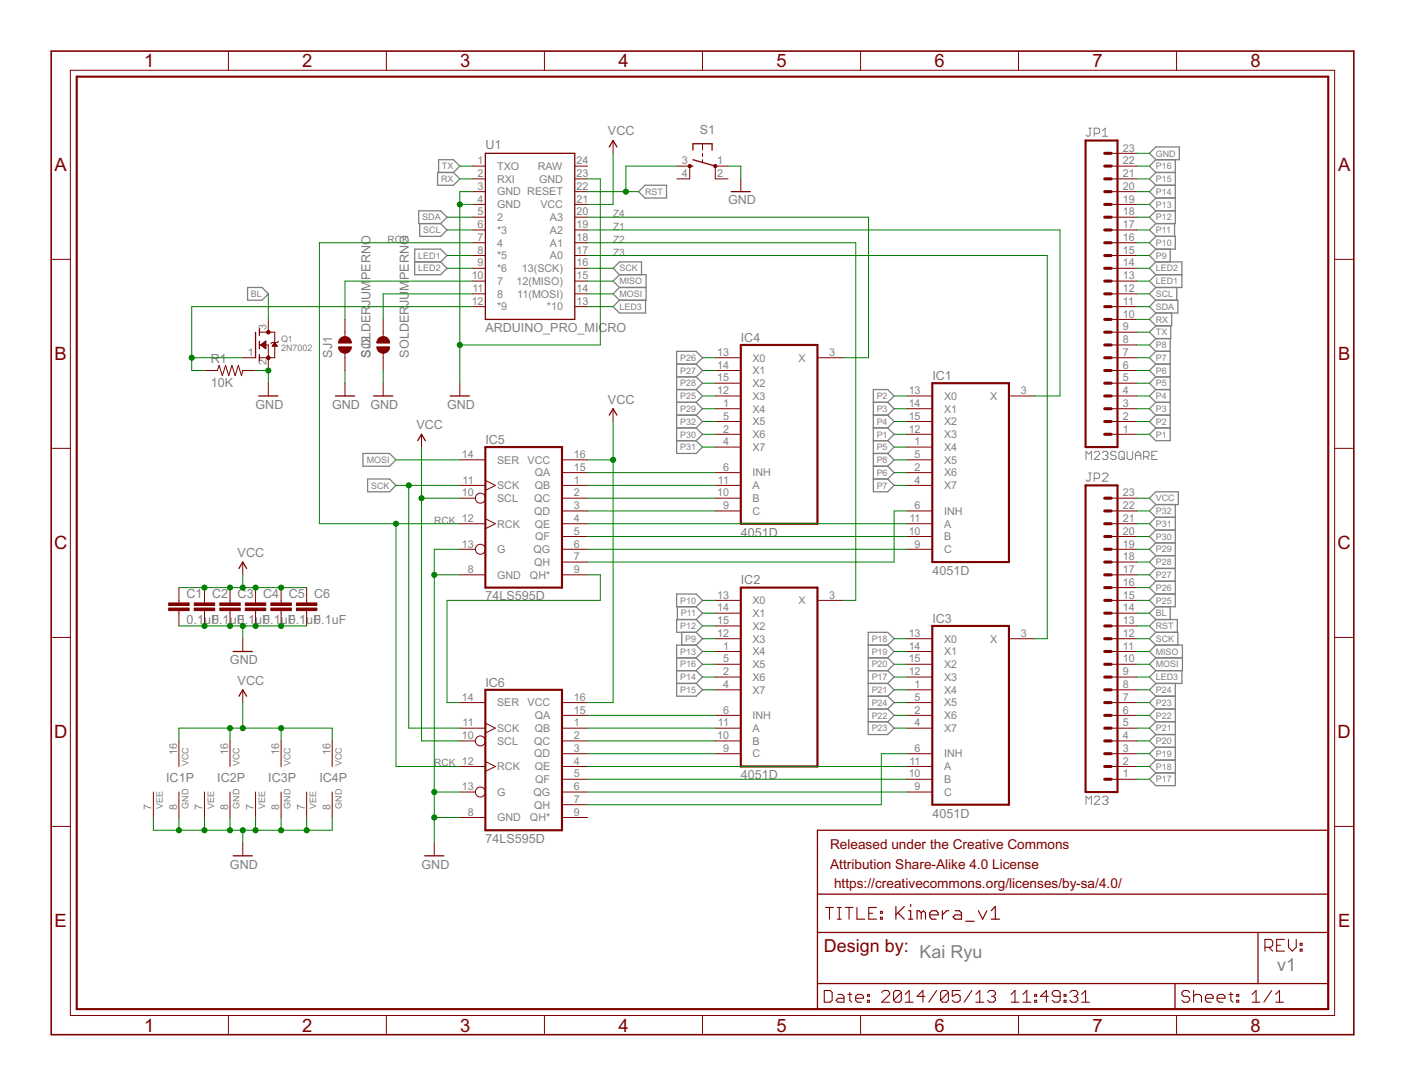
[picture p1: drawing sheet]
<svg xmlns="http://www.w3.org/2000/svg" width="279mm" height="216mm" viewBox="0 0 279 216" stroke-linecap="round" stroke-linejoin="round" font-family="sans-serif">
<g fill="none" stroke="#808080" stroke-width=".2">
<path d="M216.5 25.5h.5M216.8 25.5v1.3l-.3 .3h-.3l-.2-.3M217.6 26.6h.8l.3-.3v-.6l-.3-.2h-.8v1.6M219.2 27.1h1.1M219.2 26l.6-.5v1.6M216 91.4v-1.7l.5 .6 .5-.6v1.7M216.5 94h.5M216.8 94v1.4l-.3 .3h-.3l-.2-.3M217.6 90l.3-.3h.5l.3 .3v.3l-1.1 1.1h1.1M217.6 95.1h.8l.3-.3v-.5l-.3-.3h-.8v1.7M219.2 90l.3-.3h.5l.3 .3v.3l-.3 .2M219.2 94.3l.3-.3h.5l.3 .3v.3l-1.1 1.1h1.1"/>
<path d="M219.8 90.5h.2M220 90.5l.3 .3v.3l-.3 .3h-.5l-.3-.3M222 90l-.3-.3h-.6l-.2 .3v.3l.2 .2h.6l.3 .3v.3l-.3 .3h-.6l-.2-.3M222.5 90l.3-.3h.5l.3 .3v1.1l-.3 .3h-.5l-.3-.3zM223.1 90.8l.5 .6M224.1 89.7v1.4l.3 .3h.6l.2-.3v-1.4M225.8 90.5h1.1M225.8 91.4v-1.1l.5-.6 .6 .6v1.1M227.4 90.8h.8l.3-.3v-.5l-.3-.3h-.8v1.7M228 90.8l.5 .6M229 90.5h.6M230.1 89.7h-1.1v1.7h1.1"/>
<path d="M216 159.9v-1.6l.5 .5 .5-.5v1.6M217.6 158.6l.3-.3h.5l.3 .3v.2l-1.1 1.1h1.1M219.2 158.6l.3-.3h.5l.3 .3v.2l-.3 .3M219.8 159.1h.2M220 159.1l.3 .3v.2l-.3 .3h-.5l-.3-.3"/>
</g>
<g fill="none" stroke="#808080" stroke-width=".25">
<path d="M87 34.3h3.2l1.2 1.3-1.2 1.2h-3.2zM87.2 34.3v-2.6h3l1.2 1.3-1.2 1.3M127 38.1l1.3-1.3h4.2v2.6h-4.2zM228.6 30.5l1.2-1.3h4.7v2.5h-4.7zM229.8 34.3l-1.2 1.3 1.2 1.2M229.8 31.7l-1.2 1.3 1.2 1.3M229.8 39.4l-1.2 1.2 1.2 1.3M229.8 39.4h3.9M229.8 36.8l-1.2 1.3 1.2 1.3M229.8 36.8h3.9M229.8 34.3h3.9M233.7 31.7v12.7h-3.9"/>
<path d="M49.2 57.1h2.9l1.3 1.3-1.3 1.3h-2.9zM82.5 52.1h5.1M82.5 49.5h5.1l1.3 1.3-1.3 1.3 1.3 1.2-1.3 1.3h-5.1zM83.3 41.9h4.3l1.3 1.3-1.3 1.2h-4.3zM83.5 44.4v2.6h4.1l1.3-1.3-1.3-1.3M123.2 54.6l-1.3-1.3 1.3-1.2h4.4v2.5M123.2 54.6h5.3v5.1h-5.3M123.2 59.7l-1.3 1.3 1.3 1.2h5.2v-2.5M123.2 57.1h5.3M123.2 54.6l-1.3 1.3 1.3 1.2M123.2 57.1l-1.3 1.3 1.3 1.3M229.8 52.1h5.2v5h-5.2"/>
<path d="M229.8 54.6h5.2M229.8 59.7h4.4v2.5h-4.4M229.8 44.4l-1.2 1.3 1.2 1.3M229.8 49.5l-1.2 1.3 1.2 1.3M229.8 47h3.9v2.5h-3.9M229.8 47l-1.2 1.3 1.2 1.2M229.8 41.9l-1.2 1.3 1.2 1.2M229.8 41.9h3.9M229.8 59.7l-1.2 1.3 1.2 1.2M229.8 57.1l-1.2 1.3 1.2 1.3M229.8 54.6l-1.2 1.3 1.2 1.2M229.8 52.1l-1.2 1.2 1.2 1.3"/>
<path d="M232.7 49.5v2.6M233.6 44.4v2.6M234 57.1v2.6M134.6 77.4h3.8M134.6 80h3.8M134.6 74.9h3.8M134.6 72.4h3.8M138.4 72.4l1.3-1.3-1.3-1.3h-3.8v20.3h3.8l1.3-1.2-1.3-1.3M138.4 77.4l1.3 1.3-1.3 1.3M138.4 72.4l1.3 1.3-1.3 1.2M138.4 80l1.3 1.3-1.3 1.2M138.4 74.9l1.3 1.3-1.3 1.2"/>
<path d="M173.7 80h2.8M176.5 80l1.3-1.3-1.3-1.3h-2.8v20.4h2.8l1.3-1.3-1.3-1.3M176.5 80l1.3 1.3-1.3 1.2M229.8 77.4h2.9M229.8 80h2.9M229.8 80l-1.2 1.3 1.2 1.2M229.8 77.4l-1.2 1.3 1.2 1.3M229.8 74.9l-1.2 1.3 1.2 1.2M229.8 74.9h2.9M229.8 72.4l-1.2 1.3 1.2 1.2M229.8 72.4h2.9M229.8 69.8l-1.2 1.3 1.2 1.3"/>
<path d="M229.8 69.8h2.9M229.8 67.3l-1.2 1.3 1.2 1.2M229.8 64.8l-1.2 1.2 1.2 1.3M229.8 62.2l-1.2 1.3 1.2 1.3M232.7 67.3v20.3h-2.9l-1.2-1.3 1.2-1.2M232.8 64.8v2.5h-3M233 62.2v2.6h-3.2M72.2 90.1h5.3l1.2 1.3-1.2 1.3h-5.3zM73.1 95.2h4.4l1.2 1.3-1.2 1.3h-4.4zM134.6 85.1h3.8M134.6 87.6h3.8M134.6 82.5h3.8"/>
<path d="M138.4 85.1l1.3 1.2-1.3 1.3M138.4 82.5l1.3 1.3-1.3 1.3M173.7 95.2h2.8M173.7 85.1h2.8M173.7 87.6h2.8M173.7 82.5h2.8M173.7 90.1h2.8M173.7 92.7h2.8M176.5 85.1l1.3 1.2-1.3 1.3M176.5 82.5l1.3 1.3-1.3 1.3M176.5 87.6l1.3 1.3-1.3 1.2M176.5 92.7l1.3 1.3-1.3 1.2"/>
<path d="M176.5 90.1l1.3 1.3-1.3 1.3M228.6 99l1.2-1.2h4.5v2.5h-4.5zM229.8 85.1h2.9M229.8 82.5l-1.2 1.3 1.2 1.3M229.8 82.5h2.9M134.6 118.1h3.8l1.3 1.3-1.3 1.2h-3.8zM229.8 118.1h3.9M229.8 118.1l-1.2 1.3 1.2 1.2M229.8 115.5l-1.2 1.3 1.2 1.3M229.8 115.5h3.9M229.8 113l-1.2 1.3 1.2 1.2M229.8 113h3.9"/>
<path d="M229.8 107.9l-1.2 1.3 1.2 1.3M229.8 107.9h3.9M229.8 110.5h3.9M229.8 105.4l-1.2 1.3 1.2 1.2M229.8 105.4h3.9M229.8 102.8l-1.2 1.3 1.2 1.3M229.8 102.8h3.9M229.8 100.3l-1.2 1.3 1.2 1.2M229.8 110.5l-1.2 1.2 1.2 1.3M233.7 100.3v20.3h-3.9M134.6 130.8h3.8M134.6 133.3h3.8"/>
<path d="M134.6 135.9h3.8M134.7 120.6v2.6M135.6 125.7v2.5M138.4 123.2h-3.8v2.5h3.8M138.4 128.2h-3.8v10.2h3.8l1.3-1.3-1.3-1.2M138.4 123.2l1.3 1.2-1.3 1.3M138.4 120.6l1.3 1.3-1.3 1.3M138.4 125.7l1.3 1.3-1.3 1.2M138.4 130.8l1.3 1.3-1.3 1.2M138.4 128.2l1.3 1.3-1.3 1.3M138.4 133.3l1.3 1.3-1.3 1.3M172.7 128.2h3.8"/>
<path d="M172.7 130.8h3.8M172.7 133.3h3.8M172.7 135.9h3.8M172.7 138.4h3.8M176.5 128.2l1.3-1.2-1.3-1.3h-3.8v20.3h3.8l1.3-1.2-1.3-1.3M176.5 135.9l1.3 1.2-1.3 1.3M176.5 133.3l1.3 1.3-1.3 1.3M176.5 130.8l1.3 1.3-1.3 1.2M176.5 128.2l1.3 1.3-1.3 1.3M176.5 138.4l1.3 1.3-1.3 1.2M229.8 125.7l-1.2 1.3 1.2 1.2M229.8 125.7h4.4v2.5"/>
<path d="M229.8 128.2h5.3v5.1h-5.3M229.8 123.2h4.3v2.5M229.8 130.8h5.3M229.8 138.4h3.9M229.8 138.4l-1.2 1.3 1.2 1.2M229.8 135.9l-1.2 1.2 1.2 1.3M229.8 120.6l-1.2 1.3 1.2 1.3M229.8 133.3l-1.2 1.3 1.2 1.3M229.8 128.2l-1.2 1.3 1.2 1.3M229.8 130.8l-1.2 1.3 1.2 1.2M229.8 123.2l-1.2 1.2 1.2 1.3M232.7 120.6v2.6"/>
<path d="M233.7 135.9v20.3h-3.9l-1.2-1.3 1.2-1.3M235 133.3v2.6h-5.2M172.7 143.5h3.8M172.7 140.9h3.8M176.5 140.9l1.3 1.3-1.3 1.3M229.8 153.6h3.9M229.8 151.1l-1.2 1.3 1.2 1.2M229.8 151.1h3.9M229.8 148.6l-1.2 1.2 1.2 1.3M229.8 148.6h3.9M229.8 146l-1.2 1.3 1.2 1.3M229.8 146h3.9"/>
<path d="M229.8 143.5l-1.2 1.3 1.2 1.2M229.8 143.5h3.9M229.8 140.9l-1.2 1.3 1.2 1.3M229.8 140.9h3.9"/>
</g>
<path d="M10.2 10.2h259v195.5h-259z" fill="none" stroke="#800000" stroke-width=".32"/>
<g fill="none" stroke="#800000" stroke-width=".2">
<path d="M14 14h251.4v187.9h-251.4zM45.4 10.2v3.8M76.8 10.2v3.8M108.3 10.2v3.8M139.7 10.2v3.8M171.1 10.2v3.8M202.5 10.2v3.8M234 10.2v3.8M94 35.6h2.5M94 33h2.5M94 38.1h2.5M114.3 35.6h2.5"/>
<path d="M114.3 33h2.5M114.3 38.1h2.5M121.9 27.9v2.6M134.6 33h2.6v2.6h-2.6M139.7 28.6v1.2M139.7 30.5v.6M139.7 31.7v.7M144.8 33h-2.6v2.6h2.6M147.3 35.6v2.5M221 35.6h5M221 33h5M221 38.1h5"/>
<path d="M221 30.5h5M10.2 51.6h3.8M94 43.2h2.5M94 45.7h2.5M94 48.3h2.5M94 50.8h2.5M94 53.3h2.5M94 55.9h2.5M94 58.4h2.5M94 40.6h2.5M114.3 43.2h2.5M114.3 45.7h2.5"/>
<path d="M114.3 48.3h2.5M114.3 50.8h2.5M114.3 53.3h2.5M114.3 55.9h2.5M114.3 58.4h2.5M114.3 40.6h2.5M221 43.2h5M221 45.7h5M221 48.3h5M221 50.8h5M221 53.3h5M221 55.9h5"/>
<path d="M221 58.4h5M221 40.6h5M265.4 51.6h3.8M40.7 73.7h2.5l.4-1.1 .6 2.1 .7-2.1 .6 2.1 .6-2.1 .7 2.1 .6-2.1 .6 2.1 .3-1h2.5M48.3 71.1h2.5M51.6 66h3v5.1h-3M51.6 68.6h1.8v5.1M51.8 68.6l1.1-.8v1.5zM52 68.7h.9M52 68.4h.9M52.1 68.8h.8M52.2 68.3h.7"/>
<path d="M52.3 68.9h.6M52.3 68.2h.6M52.4 69h.5M52.5 68.1h.4M52.6 69.2h.3M52.7 67.9h.2M52.8 69.3h.1M52.8 67.8h.1M53.4 63.5v2.5M53.4 76.2v2.5M54.1 68.8h1M54.2 68.7h.8"/>
<path d="M54.3 68.5h.6M54.4 68.4h.5M54.5 68.3h.3M54.5 68.2h.2M54.6 68.1l.5 .7h-1zM55.4 67.8l-.3 .3h-1l-.2 .2M68.6 63.5v3.4M68.6 70.2v3.5M68.6 76.2v2.5M76.2 63.5v3.4M76.2 70.2v3.5M76.2 76.2v2.5"/>
<path d="M91.4 76.2v2.5M94 61h2.5M114.3 61h2.5M142.2 78.7h5.1M142.2 71.1h5.1M142.2 73.7h5.1M142.2 76.2h5.1M162.6 71.1h5M180.3 78.7h5.1M200.6 78.7h5.1M221 78.7h5M221 71.1h5"/>
<path d="M221 73.7h5M221 76.2h5M221 68.6h5M221 66h5M221 61h5M221 63.5h5M10.2 89.1h3.8M83.8 86.3v2.6M91.4 96.5h5.1M91.4 91.4h5.1M91.4 99h3.2M96.5 95.5l2 1-2 1"/>
<path d="M111.8 94h5M111.8 96.5h5M111.8 91.4h5M111.8 99h5M121.9 81.3v2.5M142.2 88.9h5.1M142.2 94h5.1M142.2 96.5h5.1M142.2 86.3h5.1M142.2 81.3h5.1M142.2 83.8h5.1M142.2 99h5.1"/>
<path d="M180.3 88.9h5.1M180.3 94h5.1M180.3 96.5h5.1M180.3 91.4h5.1M180.3 86.3h5.1M180.3 81.3h5.1M180.3 83.8h5.1M221 86.3h5M221 81.3h5M221 83.8h5M221 99h5M265.4 89.1h3.8"/>
<path d="M35.6 116.8v3.1M40.7 116.8v3.1M45.7 116.8v3.1M48.3 111.7v2.6M50.8 116.8v3.1M55.9 116.8v3.1M61 116.8v3.1M91.4 109.2h3.2M91.4 104.1h5.1M91.4 114.3h5.1M96.5 103.1l2 1-2 1M111.8 101.6h5"/>
<path d="M111.8 109.2h5M111.8 106.7h5M111.8 104.1h5M111.8 111.7h5M111.8 114.3h5M142.2 119.4h5.1M142.2 101.6h5.1M162.6 119.4h5M180.3 101.6h5.1M180.3 109.2h5.1M180.3 106.7h5.1M180.3 104.1h5.1"/>
<path d="M221 119.4h5M221 101.6h5M221 109.2h5M221 106.7h5M221 104.1h5M221 111.7h5M221 114.3h5M221 116.8h5M10.2 126.7h3.8M35.6 121.4v3M40.7 121.4v3M45.7 121.4v3"/>
<path d="M48.3 127v2.5M48.3 137.1v2.6M50.8 121.4v3M55.9 121.4v3M61 121.4v3M91.4 139.7h5.1M111.8 139.7h5M142.2 129.5h5.1M142.2 134.6h5.1M142.2 137.1h5.1M142.2 132.1h5.1M142.2 127h5.1"/>
<path d="M142.2 121.9h5.1M142.2 124.4h5.1M180.3 129.5h5.1M180.3 134.6h5.1M180.3 137.1h5.1M180.3 132.1h5.1M180.3 127h5.1M180.3 139.7h5.1M200.6 127h5.1M221 129.5h5M221 134.6h5M221 137.1h5"/>
<path d="M221 132.1h5M221 127h5M221 121.9h5M221 124.4h5M221 139.7h5M265.4 126.7h3.8M30.5 157.5v5M35.6 147.3v5.1M35.6 157.5v5M40.7 157.5v5M45.7 147.3v5.1M45.7 157.5v5"/>
<path d="M50.8 157.5v5M55.9 147.3v5.1M55.9 157.5v5M61 157.5v5M66.1 147.3v5.1M66.1 157.5v5M91.4 147.3h3.2M91.4 144.8h5.1M91.4 157.5h3.2M91.4 152.4h5.1M96.5 143.8l2 1-2 .9M96.5 151.4l2 1-2 1"/>
<path d="M111.8 142.2h5M111.8 149.8h5M111.8 147.3h5M111.8 144.8h5M111.8 157.5h5M111.8 154.9h5M111.8 152.4h5M111.8 160h5M142.2 142.2h5.1M142.2 149.8h5.1M142.2 147.3h5.1M142.2 144.8h5.1"/>
<path d="M180.3 142.2h5.1M180.3 149.8h5.1M180.3 144.8h5.1M180.3 157.5h5.1M180.3 154.9h5.1M180.3 152.4h5.1M221 142.2h5M221 149.8h5M221 147.3h5M221 144.8h5M221 154.9h5M221 152.4h5"/>
<path d="M10.2 164.3h3.8M48.3 167.6v2.5M86.4 167.6v2.5M91.4 162.5h5.1M111.8 162.5h5M265.4 164.3h3.8M45.4 201.9v3.8M76.8 201.9v3.8M108.3 201.9v3.8M139.7 201.9v3.8M171.1 201.9v3.8M202.5 201.9v3.8"/>
<path d="M234 201.9v3.8"/>
<circle cx="95.5" cy="99" r=".99"/>
<circle cx="95.5" cy="109.2" r=".99"/>
<circle cx="95.5" cy="157.5" r=".99"/>
<circle cx="95.5" cy="147.3" r=".99"/>
</g>
<path d="M15.3 15.2h248.8v185.4h-248.8zM215.9 27.9h6.3v61h-6.3zM147.3 68.6h15.3v35.5h-15.3zM185.4 76.2h15.2v35.5h-15.2zM96.5 88.9h15.3v27.9h-15.3zM215.9 96.5h6.3v61h-6.3zM147.3 116.8h15.3v35.6h-15.3zM96.5 137.1h15.3v28h-15.3zM185.4 124.4h15.2v35.6h-15.2z" fill="none" stroke="#800000" stroke-width=".42"/>
<g fill="none" stroke="#800000" stroke-width=".25">
<path d="M96.5 30.5h17.8v33h-17.8zM121.2 29.2l.7-1.3 .8 1.3M137.2 33h.6M137.8 29.8v-1.2h3.8v1.2M137.8 31.7l4.4 1.3M145.4 38.1h3.8M50.8 66v5.1M51.5 78.7h3.8M51.6 65.4v1.3M51.6 67.8v1.5M51.6 70.5v1.3M66.7 78.7h3.8"/>
<path d="M74.3 78.7h3.8M89.5 78.7h3.8M83.1 87.6l.7-1.3 .8 1.3M121.2 82.5l.7-1.2 .8 1.2M47.5 113l.8-1.3 .7 1.3M46.4 129.5h3.8M47.5 138.4l.8-1.3 .7 1.3M46.4 170.1h3.8M84.5 170.1h3.8M162.6 165.1h101.5v35.5h-101.5zM162.6 177.8h101.5M162.6 185.4h101.5"/>
<path d="M162.6 195.5h101.5M233.7 195.5v5.1M250.2 185.4v10.1"/>
</g>
<g fill="#800000" stroke="#800000" stroke-width=".2">
<path d="M33.5 120.9h4.1v.5h-4.1z"/>
<path d="M33.5 119.9h4.1v.5h-4.1z"/>
<path d="M38.6 120.9h4.1v.5h-4.1z"/>
<path d="M38.6 119.9h4.1v.5h-4.1z"/>
<path d="M43.7 120.9h4.1v.5h-4.1z"/>
<path d="M43.7 119.9h4.1v.5h-4.1z"/>
<path d="M48.8 120.9h4.1v.5h-4.1z"/>
<path d="M48.8 119.9h4.1v.5h-4.1z"/>
<path d="M53.9 120.9h4v.5h-4z"/>
<path d="M53.9 119.9h4v.5h-4z"/>
<path d="M58.9 120.9h4.1v.5h-4.1z"/>
<path d="M58.9 119.9h4.1v.5h-4.1z"/>
</g>
<g fill="#800000" stroke="#800000" stroke-width=".2">
<path d="M67.7 67.2a1.29 1.29 0 0 1 1.4-.2 1.29 1.29 0 0 1 .8 1.2h-2.6l.1-.5z" fill-rule="evenodd"/>
<path d="M67.3 69h2.6a1.27 1.27 0 0 1-1.3 1.2 1.27 1.27 0 0 1-1.3-1.2z" fill-rule="evenodd"/>
<path d="M75.4 67.2a1.27 1.27 0 0 1 1.3-.2 1.27 1.27 0 0 1 .8 1.2h-2.6l.1-.5z" fill-rule="evenodd"/>
<path d="M74.9 69h2.6a1.27 1.27 0 0 1-1.3 1.2 1.27 1.27 0 0 1-1.3-1.2z" fill-rule="evenodd"/>
<circle cx="53.4" cy="71.1" r=".36"/>
<circle cx="53.4" cy="66" r=".36"/>
<circle cx="142.2" cy="33" r=".33"/>
<circle cx="137.2" cy="33" r=".33"/>
</g>
<g fill="none" stroke="#800000" stroke-width=".21">
<path d="M163.9 196.9h1.2l.4 .4v1.6l-.4 .3h-1.2zM164.2 180.4h1.5M165 180.4v2.3M166.5 180.4h.8M166.5 182.7h.8M166.6 197.7h.8l.4 .4v1.1h-1.2l-.3-.3 .3-.4h1.2M166.9 180.4v2.3M168.1 180.4h1.5M168.6 197.7h.8M168.8 180.4v2.3M169 197.3v1.6l.4 .3M170.2 198.5h1.5v-.4l-.4-.4h-.8l-.3 .4v.8l.3 .3h.8"/>
<path d="M170.4 180.4v2.3h1.6M172.5 198.9h.4v.3h-.4zM172.5 197.7h.4v.4h-.4zM172.8 181.6h.7M174.3 180.4h-1.5v2.3h1.5M175.1 182.4h.4v.3h-.4zM175.1 181.2h.4v.4h-.4zM175.3 197.3l.4-.4h.8l.4 .4v.4l-1.6 1.5h1.6M179.2 197.3v1.6l-.3 .3h-.8l-.4-.3M179.2 197.3l-.3-.4h-.8l-.4 .4v1.6M179.2 197.3l-1.5 1.6M180 199.2h1.6"/>
<path d="M180 197.7l.8-.8v2.3M183.9 198.1h-1.5l1.1-1.2v2.3M186.3 196.9l-1.6 2.3M188.6 197.3v1.6l-.4 .3h-.8l-.4-.3M188.6 197.3l-.4-.4h-.8l-.4 .4v1.6M188.6 197.3l-1.6 1.6M190.9 196.9h-1.5v1.2l.8-.4h.3l.4 .4v.8l-.4 .3h-.7l-.4-.3M193.3 196.9l-1.6 2.3M194.1 199.2h1.5M194.1 197.7l.7-.8v2.3M196.4 197.3l.4-.4h.8l.4 .4v.4l-.4 .4M197.2 198.1h.4"/>
<path d="M197.6 198.1l.4 .4v.4l-.4 .3h-.8l-.4-.3M201.1 199.2h1.5M201.1 197.7l.7-.8v2.3M203.4 199.2h1.6M203.4 197.7l.8-.8v2.3M205.8 198.9h.3v.3h-.3zM205.8 197.7h.3v.4h-.3zM208.5 198.1h-1.6l1.2-1.2v2.3M210.8 198.1h-1.1l-.4-.4v-.4l.4-.4h.7l.4 .4v1.6l-.4 .3h-.7l-.4-.3M211.6 198.9h.4v.3h-.4zM211.6 197.7h.4v.4h-.4zM212.8 197.3l.3-.4h.8l.4 .4v.4l-.4 .4"/>
<path d="M213.6 198.1h.3M213.9 198.1l.4 .4v.4l-.4 .3h-.8l-.3-.3M215.1 199.2h1.6M215.1 197.7l.8-.8v2.3M236.6 197.3l-.4-.4h-.8l-.4 .4v.4l.4 .4h.8l.4 .4v.4l-.4 .3h-.8l-.4-.3M237.4 198.1l.4-.4h.7l.4 .4v1.1M237.4 196.9v2.3M239.7 198.5h1.6v-.4l-.4-.4h-.8l-.4 .4v.8l.4 .3h.8M242 198.5h1.6v-.4l-.4-.4h-.8l-.4 .4v.8l.4 .3h.8M244.4 197.7h.8M244.8 197.3v1.6l.4 .3M245.9 198.9h.4v.3h-.4z"/>
<path d="M245.9 197.7h.4v.4h-.4zM249 199.2h1.5M249 197.7l.8-.8v2.3M251.5 188.3h1.2l.4-.4v-.8l-.4-.3h-1.2v2.3M252.3 188.3l.8 .8M252.9 196.9l-1.6 2.3M253.7 199.2h1.5M253.7 197.7l.7-.8v2.3M253.9 187.9h.8M255.4 186.8h-1.5v2.3h1.5M256.2 186.8v1.5l.8 .8 .8-.8v-1.5M258.6 188.7h.3v.4h-.3z"/>
<path d="M258.6 187.5h.3v.4h-.3z"/>
</g>
<g fill="none" stroke="#800000" stroke-width=".23">
<path d="M181.1 179.8v.4M178.2 180.2v2.5M178.6 181.5l1.2 1.2M179.8 180.2l-1.6 1.7M180.7 181.1h.4v1.6M180.7 182.7h.8M183.2 181.5l-.4-.4h-.4v1.6M183.2 181.5v1.2M183.2 181.5l.4-.4 .4 .4v1.2M184.9 181.9h1.7v-.4l-.4-.4h-.9l-.4 .4v.8l.4 .4h.9M187.4 181.1v1.6M188.7 181.1h-.4l-.9 .8"/>
<path d="M189.9 181.1h.9l.4 .4v1.2h-1.3l-.4-.4 .4-.4h1.3M192 183.2h1.7M194.6 181.1l.8 1.6 .9-1.6M197.1 182.7h1.7M197.1 181.1l.8-.9v2.5"/>
</g>
<g fill="none" stroke="#800000" stroke-width=".61">
<path d="M219.7 38.1h1.3M219.7 35.6h1.3M219.7 33h1.3M219.7 30.5h1.3M219.7 58.4h1.3M219.7 55.9h1.3M219.7 53.3h1.3M219.7 50.8h1.3M219.7 48.3h1.3M219.7 45.7h1.3M219.7 43.2h1.3M219.7 40.6h1.3"/>
<path d="M219.7 78.7h1.3M219.7 76.2h1.3M219.7 73.7h1.3M219.7 71.1h1.3M219.7 68.6h1.3M219.7 66h1.3M219.7 63.5h1.3M219.7 61h1.3M219.7 83.8h1.3M219.7 86.3h1.3M219.7 81.3h1.3M219.7 99h1.3"/>
<path d="M219.7 119.4h1.3M219.7 116.8h1.3M219.7 114.3h1.3M219.7 111.7h1.3M219.7 109.2h1.3M219.7 106.7h1.3M219.7 104.1h1.3M219.7 101.6h1.3M219.7 139.7h1.3M219.7 137.1h1.3M219.7 134.6h1.3M219.7 132.1h1.3"/>
<path d="M219.7 129.5h1.3M219.7 127h1.3M219.7 124.4h1.3M219.7 121.9h1.3M219.7 152.4h1.3M219.7 154.9h1.3M219.7 147.3h1.3M219.7 149.8h1.3M219.7 144.8h1.3M219.7 142.2h1.3"/>
</g>
<g fill="none" stroke="#008000" stroke-width=".2">
<path d="M91.4 35.6h2.6M91.4 33h2.6M94 38.1h-2.6v38.1M116.8 35.6h2.6v33h-28M116.8 38.1h10.2M121.9 30.5v10.1h-5.1M134.6 33h-10.1v5.1M144.8 33h2.5v2.6M226 38.1h2.6M226 35.6h2.6M226 30.5h2.6M226 33h2.6"/>
<path d="M53.4 58.4v5.1M88.9 53.3h5.1M88.9 45.7h5.1M88.9 50.8h5.1M88.9 43.2h5.1M91.4 40.6h2.6M94 55.9h-25.4v7.6M94 58.4h-17.8v5.1M94 48.3h-30.5v55.8h27.9M116.8 48.3h53.4v71.1h-2.6M116.8 53.3h5.1M116.8 50.8h91.5v76.2h-2.6"/>
<path d="M116.8 45.7h94v33h-5.1M116.8 43.2h55.9v27.9h-5.1M116.8 55.9h5.1M116.8 58.4h5.1M226 40.6h2.6M226 53.3h2.6M226 48.3h2.6M226 45.7h2.6M226 50.8h2.6M226 43.2h2.6M226 55.9h2.6M226 58.4h2.6"/>
<path d="M38.1 71.1h10.2M50.8 73.7h2.6v2.5M68.6 73.7v2.5M76.2 73.7v2.5M94 61h-55.9v12.7h2.6M116.8 61h5.1M139.7 73.7h2.5M139.7 78.7h2.5M139.7 71.1h2.5M139.7 76.2h2.5M177.8 78.7h2.5M226 68.6h2.6"/>
<path d="M226 73.7h2.6M226 78.7h2.6M226 71.1h2.6M226 76.2h2.6M226 61h2.6M226 66h2.6M226 63.5h2.6M78.7 91.4h12.7M78.7 96.5h12.7M81.3 96.5v48.3h10.1M83.8 88.9v58.4h7.6M83.8 99h7.6"/>
<path d="M116.8 99h25.4M116.8 91.4h5.1M116.8 96.5h25.4M116.8 94h25.4M121.9 83.8v55.9h-5.1M139.7 86.3h2.5M139.7 83.8h2.5M139.7 81.3h2.5M139.7 88.9h2.5M177.8 91.4h2.5M177.8 96.5h2.5M177.8 86.3h2.5"/>
<path d="M177.8 83.8h2.5M177.8 81.3h2.5M177.8 88.9h2.5M177.8 94h2.5M226 99h2.6M226 86.3h2.6M226 83.8h2.6M226 81.3h2.6M35.6 116.8h25.4M48.3 114.3v2.5M78.7 104.1v48.3h12.7M86.4 114.3h5"/>
<path d="M91.4 109.2h-5v58.4M116.8 114.3h2.6v5.1h-30.5v20.3h2.5M116.8 109.2h63.5M116.8 104.1h63.5M116.8 106.7h63.5M116.8 101.6h25.4M139.7 119.4h2.5M180.3 101.6h-2.5v10.1h-61M226 114.3h2.6M226 119.4h2.6M226 116.8h2.6M226 109.2h2.6"/>
<path d="M226 104.1h2.6M226 106.7h2.6M226 101.6h2.6M226 111.7h2.6M35.6 124.4h25.4M48.3 124.4v2.6M48.3 139.7v5.1M139.7 124.4h2.5M139.7 127h2.5M139.7 121.9h2.5M139.7 129.5h2.5M139.7 134.6h2.5"/>
<path d="M139.7 137.1h2.5M139.7 132.1h2.5M177.8 139.7h2.5M177.8 127h2.5M177.8 129.5h2.5M177.8 134.6h2.5M177.8 137.1h2.5M177.8 132.1h2.5M226 139.7h2.6M226 124.4h2.6M226 127h2.6M226 121.9h2.6"/>
<path d="M226 129.5h2.6M226 134.6h2.6M226 137.1h2.6M226 132.1h2.6M35.6 147.3v-2.5h30.5v2.5M45.7 144.8v2.5M55.9 144.8v2.5M86.4 157.5h5M116.8 147.3h25.4M116.8 144.8h25.4M116.8 157.5h63.5M116.8 152.4h63.5"/>
<path d="M116.8 154.9h63.5M116.8 149.8h25.4M116.8 142.2h25.4M177.8 144.8h2.5M177.8 142.2h2.5M180.3 149.8h-5v10.2h-58.5M226 147.3h2.6M226 144.8h2.6M226 152.4h2.6M226 154.9h2.6M226 149.8h2.6M226 142.2h2.6"/>
<path d="M30.5 162.5v2.6h35.6v-2.6M35.6 162.5v2.6M40.7 162.5v2.6M45.7 162.5v2.6M48.3 165.1v2.5M50.8 162.5v2.6M55.9 162.5v2.6M61 162.5v2.6M86.4 162.5h5"/>
</g>
<g fill="#008000" stroke="#008000" stroke-width=".2">
<circle cx="83.8" cy="99" r=".51"/>
<circle cx="121.9" cy="91.4" r=".51"/>
<circle cx="45.7" cy="116.8" r=".51"/>
<circle cx="40.7" cy="116.8" r=".51"/>
<circle cx="50.8" cy="116.8" r=".51"/>
<circle cx="55.9" cy="116.8" r=".51"/>
<circle cx="48.3" cy="116.8" r=".51"/>
<circle cx="45.7" cy="144.8" r=".51"/>
<circle cx="55.9" cy="144.8" r=".51"/>
<circle cx="48.3" cy="144.8" r=".51"/>
<circle cx="86.4" cy="114.3" r=".51"/>
<circle cx="86.4" cy="157.5" r=".51"/>
<circle cx="86.4" cy="162.5" r=".51"/>
<circle cx="91.4" cy="68.6" r=".51"/>
<circle cx="91.4" cy="40.6" r=".51"/>
<circle cx="45.7" cy="124.4" r=".51"/>
<circle cx="40.7" cy="124.4" r=".51"/>
<circle cx="55.9" cy="124.4" r=".51"/>
<circle cx="50.8" cy="124.4" r=".51"/>
<circle cx="48.3" cy="124.4" r=".51"/>
<circle cx="55.9" cy="165.1" r=".51"/>
<circle cx="45.7" cy="165.1" r=".51"/>
<circle cx="48.3" cy="165.1" r=".51"/>
<circle cx="35.6" cy="165.1" r=".51"/>
<circle cx="40.7" cy="165.1" r=".51"/>
<circle cx="50.8" cy="165.1" r=".51"/>
<circle cx="61" cy="165.1" r=".51"/>
<circle cx="53.4" cy="73.7" r=".51"/>
<circle cx="81.3" cy="96.5" r=".51"/>
<circle cx="78.7" cy="104.1" r=".51"/>
<circle cx="38.1" cy="71.1" r=".51"/>
<circle cx="124.5" cy="38.1" r=".51"/>
</g>
<g font-size="4.1" fill="#800000">
<text x="28.7" y="13.4">1</text>
<text x="60.1" y="13.4">2</text>
<text x="91.5" y="13.4">3</text>
<text x="123" y="13.4">4</text>
<text x="154.4" y="13.4">5</text>
<text x="185.8" y="13.4">6</text>
<text x="217.2" y="13.4">7</text>
<text x="248.7" y="13.4">8</text>
<text x="10.9" y="34.1">A</text>
<text x="266.1" y="34.1">A</text>
<text x="10.9" y="71.6">B</text>
<text x="266.1" y="71.6">B</text>
<text x="10.8" y="109.2">C</text>
<text x="266" y="109.2">C</text>
<text x="10.8" y="146.8">D</text>
<text x="266" y="146.8">D</text>
<text x="10.9" y="184.4">E</text>
<text x="266.1" y="184.4">E</text>
<text x="28.7" y="205.1">1</text>
<text x="60.1" y="205.1">2</text>
<text x="91.5" y="205.1">3</text>
<text x="123" y="205.1">4</text>
<text x="154.4" y="205.1">5</text>
<text x="185.8" y="205.1">6</text>
<text x="217.2" y="205.1">7</text>
<text x="248.7" y="205.1">8</text>
</g>
<text font-size="4" fill="#800000" x="163.8" y="189.2">Design by:</text>
<g font-size="4" fill="#808080">
<text x="182.9" y="190.5">Kai Ryu</text>
<text x="254" y="193">v1</text>
</g>
<g font-size="3" fill="#800000">
<text x="165.1" y="168.9">Released under the Creative Commons</text>
<text x="165.1" y="172.7">Attribution Share-Alike 4.0 License</text>
<text x="165.9" y="176.5">https://creativecommons.org/licenses/by-sa/4.0/</text>
</g>
<g font-size="2.8" fill="#808080">
<text x="96.5" y="29.7">U1</text>
<text x="120.9" y="26.9">VCC</text>
<text x="139.2" y="26.7">S1</text>
<text x="144.8" y="40.6">GND</text>
<text x="73.7" y="55.7" transform="rotate(-90 73.7 55.7)">PERNO</text>
<text x="81.3" y="57.8" transform="rotate(-90 81.3 57.8)">M</text>
<text x="81.3" y="55.7" transform="rotate(-90 81.3 55.7)">PERNO</text>
<text x="73.7" y="60.8" transform="rotate(-90 73.7 60.8)">JUM</text>
<text x="81.3" y="60.8" transform="rotate(-90 81.3 60.8)">JU</text>
<text x="66.1" y="71.1" transform="rotate(-90 66.1 71.1)">SJ1</text>
<text x="73.7" y="71.1" transform="rotate(-90 73.7 71.1)">SOLDER</text>
<text x="73.7" y="71.1" transform="rotate(-90 73.7 71.1)">SJ2</text>
<text x="81.3" y="71.1" transform="rotate(-90 81.3 71.1)">SOLDER</text>
<text x="96.5" y="66">ARDUINO_PRO_MICRO</text>
<text x="147.3" y="67.9">IC4</text>
<text x="41.9" y="77">10K</text>
<text x="41.9" y="72.2">R1</text>
<text x="185.4" y="75.6">IC1</text>
<text x="50.8" y="81.3">GND</text>
<text x="66.1" y="81.3">GND</text>
<text x="73.7" y="81.3">GND</text>
<text x="88.9" y="81.3">GND</text>
<text x="120.9" y="80.3">VCC</text>
<text x="82.8" y="85.3">VCC</text>
<text x="96.5" y="88.3">IC5</text>
<text x="147.3" y="106.7">4051D</text>
<text x="47.3" y="110.7">VCC</text>
<text x="37.1" y="119">C1</text>
<text x="42.2" y="119">C2</text>
<text x="47.3" y="119">C3</text>
<text x="52.3" y="119">C4</text>
<text x="57.4" y="119">C5</text>
<text x="62.5" y="119">C6</text>
<text x="96.5" y="119.4">74LS595D</text>
<text x="147.3" y="116.2">IC2</text>
<text x="185.4" y="114.3">4051D</text>
<text x="37.1" y="124.1">0.1uF</text>
<text x="42.2" y="124.1">0.1uF</text>
<text x="47.3" y="124.1">0.1uF</text>
<text x="52.3" y="124.1">0.1uF</text>
<text x="57.4" y="124.1">0.1uF</text>
<text x="62.5" y="124.1">0.1uF</text>
<text x="185.4" y="123.8">IC3</text>
<text x="45.7" y="132.1">GND</text>
<text x="47.3" y="136.1">VCC</text>
<text x="96.5" y="136.5">IC6</text>
<text x="33" y="155.5">IC1P</text>
<text x="43.2" y="155.5">IC2P</text>
<text x="53.4" y="155.5">IC3P</text>
<text x="63.5" y="155.5">IC4P</text>
<text x="147.3" y="154.9">4051D</text>
<text x="96.5" y="167.6">74LS595D</text>
<text x="185.4" y="162.5">4051D</text>
<text x="45.7" y="172.7">GND</text>
<text x="83.8" y="172.7">GND</text>
</g>
<g font-size="2.4" fill="#808080">
<text x="95" y="35.2">2</text>
<text x="95" y="32.7">1</text>
<text x="98.9" y="33.8">TXO</text>
<text x="106.9" y="33.8">RAW</text>
<text x="114.7" y="35.2">23</text>
<text x="114.7" y="32.7">24</text>
<text x="135.6" y="32.7">3</text>
<text x="135.6" y="35.2">4</text>
<text x="142.6" y="32.7">1</text>
<text x="142.6" y="35.2">2</text>
<text x="223.3" y="35.2">21</text>
<text x="223.3" y="32.7">22</text>
<text x="223.3" y="30.1">23</text>
<text x="95" y="40.3">4</text>
<text x="95" y="37.7">3</text>
<text x="98.9" y="41.4">GND</text>
<text x="98.9" y="38.9">GND RESET</text>
<text x="98.9" y="36.3">RXI</text>
<text x="107.2" y="36.3">GND</text>
<text x="107.5" y="41.4">VCC</text>
<text x="114.7" y="37.7">22</text>
<text x="114.7" y="40.3">21</text>
<text x="223.3" y="40.3">19</text>
<text x="223.3" y="37.7">20</text>
<text x="95" y="42.8">5</text>
<text x="95" y="45.4">6</text>
<text x="95" y="47.9">7</text>
<text x="98.9" y="43.9">2</text>
<text x="98.9" y="46.5">*3</text>
<text x="109.4" y="46.5">A2</text>
<text x="109.4" y="43.9">A3</text>
<text x="114.7" y="47.9">18</text>
<text x="114.7" y="45.4">19</text>
<text x="114.7" y="42.8">20</text>
<text x="223.3" y="47.9">16</text>
<text x="223.3" y="45.4">17</text>
<text x="223.3" y="42.8">18</text>
<text x="95" y="50.4">8</text>
<text x="95" y="53">9</text>
<text x="98.9" y="49">4</text>
<text x="98.9" y="51.6">*5</text>
<text x="109.4" y="51.6">A0</text>
<text x="109.4" y="49">A1</text>
<text x="114.7" y="53">16</text>
<text x="114.7" y="50.4">17</text>
<text x="223.3" y="53">14</text>
<text x="223.3" y="50.4">15</text>
<text x="93.8" y="55.5">10</text>
<text x="93.9" y="58.1">11</text>
<text x="98.9" y="54.1">*6</text>
<text x="98.9" y="56.6">7</text>
<text x="98.9" y="59.2">8</text>
<text x="102.7" y="56.6">12(MISO)</text>
<text x="102.9" y="59.2">11(MOSI)</text>
<text x="103.8" y="54.1">13(SCK)</text>
<text x="114.7" y="58.1">14</text>
<text x="114.7" y="55.5">15</text>
<text x="223.3" y="58.1">12</text>
<text x="223.3" y="55.5">13</text>
<text x="53" y="65.7" transform="rotate(-90 53 65.7)">3</text>
<text x="93.8" y="60.6">12</text>
<text x="98.9" y="61.7">*9</text>
<text x="108.8" y="61.7">*10</text>
<text x="114.7" y="60.6">13</text>
<text x="223.3" y="65.7">9</text>
<text x="223.3" y="63.1">10</text>
<text x="223.3" y="60.6">11</text>
<text x="49.3" y="70.8">1</text>
<text x="142.6" y="70.8">13</text>
<text x="149.7" y="71.9">X0</text>
<text x="158.8" y="71.9">X</text>
<text x="164.9" y="70.8">3</text>
<text x="223.3" y="70.8">7</text>
<text x="223.3" y="68.2">8</text>
<text x="53" y="72.7" transform="rotate(-90 53 72.7)">2</text>
<text x="142.6" y="73.3">14</text>
<text x="142.6" y="75.8">15</text>
<text x="149.7" y="74.4">X1</text>
<text x="149.7" y="77">X2</text>
<text x="223.3" y="75.8">5</text>
<text x="223.3" y="73.3">6</text>
<text x="142.6" y="78.4">12</text>
<text x="143.8" y="80.9">1</text>
<text x="143.8" y="83.5">5</text>
<text x="149.7" y="82">X4</text>
<text x="149.7" y="79.5">X3</text>
<text x="180.7" y="78.4">13</text>
<text x="180.7" y="80.9">14</text>
<text x="180.7" y="83.5">15</text>
<text x="187.7" y="79.5">X0</text>
<text x="187.7" y="82">X1</text>
<text x="196.9" y="79.5">X</text>
<text x="203" y="78.4">3</text>
<text x="223.3" y="83.5">2</text>
<text x="223.3" y="80.9">3</text>
<text x="223.3" y="78.4">4</text>
<text x="143.8" y="86">2</text>
<text x="143.8" y="88.5">4</text>
<text x="149.7" y="87.1">X6</text>
<text x="149.7" y="89.6">X7</text>
<text x="149.7" y="84.6">X5</text>
<text x="180.7" y="86">12</text>
<text x="181.9" y="88.5">1</text>
<text x="187.7" y="89.6">X4</text>
<text x="187.7" y="87.1">X3</text>
<text x="187.7" y="84.6">X2</text>
<text x="223.3" y="86">1</text>
<text x="91.8" y="91.1">14</text>
<text x="98.9" y="92.2">SER</text>
<text x="104.9" y="92.2">VCC</text>
<text x="106.3" y="94.7">QA</text>
<text x="114.1" y="93.6">15</text>
<text x="114.1" y="91.1">16</text>
<text x="143.8" y="93.6">6</text>
<text x="149.7" y="94.7">INH</text>
<text x="181.9" y="93.6">2</text>
<text x="181.9" y="91.1">5</text>
<text x="187.7" y="94.7">X6</text>
<text x="187.7" y="92.2">X5</text>
<text x="91.8" y="98.7">10</text>
<text x="92" y="96.1">11</text>
<text x="98.9" y="99.8">SCL</text>
<text x="98.9" y="97.3">SCK</text>
<text x="106.2" y="99.8">QC</text>
<text x="106.3" y="97.3">QB</text>
<text x="114.1" y="96.1">1</text>
<text x="114.1" y="98.7">2</text>
<text x="114.1" y="101.2">3</text>
<text x="142.6" y="98.7">10</text>
<text x="142.8" y="96.1">11</text>
<text x="143.8" y="101.2">9</text>
<text x="149.7" y="99.8">B</text>
<text x="149.7" y="97.3">A</text>
<text x="181.9" y="96.1">4</text>
<text x="181.9" y="101.2">6</text>
<text x="187.7" y="97.3">X7</text>
<text x="223.3" y="101.2">22</text>
<text x="223.3" y="98.7">23</text>
<text x="98.9" y="104.9">RCK</text>
<text x="106.2" y="102.3">QD</text>
<text x="106.3" y="104.9">QE</text>
<text x="106.4" y="107.4">QF</text>
<text x="114.1" y="103.8">4</text>
<text x="114.1" y="106.3">5</text>
<text x="149.7" y="102.3">C</text>
<text x="180.7" y="106.3">10</text>
<text x="180.8" y="103.8">11</text>
<text x="187.7" y="102.3">INH</text>
<text x="187.7" y="107.4">B</text>
<text x="187.7" y="104.9">A</text>
<text x="223.3" y="106.3">20</text>
<text x="223.3" y="103.8">21</text>
<text x="91.8" y="108.8">13</text>
<text x="93" y="113.9">8</text>
<text x="98.9" y="110">G</text>
<text x="106.1" y="110">QG</text>
<text x="106.2" y="112.5">QH</text>
<text x="114.1" y="108.8">6</text>
<text x="114.1" y="111.4">7</text>
<text x="114.1" y="113.9">9</text>
<text x="181.9" y="108.8">9</text>
<text x="187.7" y="110">C</text>
<text x="223.3" y="113.9">17</text>
<text x="223.3" y="111.4">18</text>
<text x="223.3" y="108.8">19</text>
<text x="98.9" y="115">GND</text>
<text x="105.4" y="115">QH*</text>
<text x="142.6" y="119">13</text>
<text x="164.9" y="119">3</text>
<text x="223.3" y="119">15</text>
<text x="223.3" y="116.5">16</text>
<text x="142.6" y="121.5">14</text>
<text x="142.6" y="124.1">15</text>
<text x="149.7" y="120.1">X0</text>
<text x="149.7" y="122.7">X1</text>
<text x="149.7" y="125.2">X2</text>
<text x="158.8" y="120.1">X</text>
<text x="223.3" y="124.1">13</text>
<text x="223.3" y="121.5">14</text>
<text x="142.6" y="126.6">12</text>
<text x="143.8" y="129.2">1</text>
<text x="143.8" y="131.7">5</text>
<text x="149.7" y="130.3">X4</text>
<text x="149.7" y="127.7">X3</text>
<text x="180.7" y="126.6">13</text>
<text x="180.7" y="129.2">14</text>
<text x="180.7" y="131.7">15</text>
<text x="187.7" y="127.7">X0</text>
<text x="187.7" y="130.3">X1</text>
<text x="196.9" y="127.7">X</text>
<text x="203" y="126.6">3</text>
<text x="223.3" y="131.7">10</text>
<text x="223.3" y="129.2">11</text>
<text x="223.3" y="126.6">12</text>
<text x="143.8" y="134.2">2</text>
<text x="143.8" y="136.8">4</text>
<text x="149.7" y="135.4">X6</text>
<text x="149.7" y="137.9">X7</text>
<text x="149.7" y="132.8">X5</text>
<text x="180.7" y="134.2">12</text>
<text x="181.9" y="136.8">1</text>
<text x="187.7" y="137.9">X4</text>
<text x="187.7" y="135.4">X3</text>
<text x="187.7" y="132.8">X2</text>
<text x="223.3" y="136.8">8</text>
<text x="223.3" y="134.2">9</text>
<text x="91.8" y="139.3">14</text>
<text x="98.9" y="140.4">SER</text>
<text x="104.9" y="140.4">VCC</text>
<text x="106.3" y="143">QA</text>
<text x="114.1" y="141.9">15</text>
<text x="114.1" y="139.3">16</text>
<text x="143.8" y="141.9">6</text>
<text x="149.7" y="143">INH</text>
<text x="181.9" y="141.9">2</text>
<text x="181.9" y="139.3">5</text>
<text x="187.7" y="143">X6</text>
<text x="187.7" y="140.4">X5</text>
<text x="223.3" y="141.9">6</text>
<text x="223.3" y="139.3">7</text>
<text x="91.8" y="146.9">10</text>
<text x="92" y="144.4">11</text>
<text x="98.9" y="148.1">SCL</text>
<text x="98.9" y="145.5">SCK</text>
<text x="106.2" y="148.1">QC</text>
<text x="106.3" y="145.5">QB</text>
<text x="114.1" y="144.4">1</text>
<text x="114.1" y="146.9">2</text>
<text x="114.1" y="149.5">3</text>
<text x="142.6" y="146.9">10</text>
<text x="142.8" y="144.4">11</text>
<text x="143.8" y="149.5">9</text>
<text x="149.7" y="148.1">B</text>
<text x="149.7" y="145.5">A</text>
<text x="181.9" y="144.4">4</text>
<text x="181.9" y="149.5">6</text>
<text x="187.7" y="145.5">X7</text>
<text x="223.3" y="149.5">3</text>
<text x="223.3" y="146.9">4</text>
<text x="223.3" y="144.4">5</text>
<text x="35.2" y="150" transform="rotate(-90 35.2 150)">16</text>
<text x="45.4" y="150" transform="rotate(-90 45.4 150)">16</text>
<text x="55.5" y="150" transform="rotate(-90 55.5 150)">16</text>
<text x="65.7" y="150" transform="rotate(-90 65.7 150)">16</text>
<text x="98.9" y="153.1">RCK</text>
<text x="106.2" y="150.6">QD</text>
<text x="106.3" y="153.1">QE</text>
<text x="106.4" y="155.7">QF</text>
<text x="114.1" y="152">4</text>
<text x="114.1" y="154.6">5</text>
<text x="149.7" y="150.6">C</text>
<text x="180.7" y="154.6">10</text>
<text x="180.8" y="152">11</text>
<text x="187.7" y="150.6">INH</text>
<text x="187.7" y="155.7">B</text>
<text x="187.7" y="153.1">A</text>
<text x="223.3" y="154.6">1</text>
<text x="223.3" y="152">2</text>
<text x="30.1" y="161" transform="rotate(-90 30.1 161)">7</text>
<text x="35.2" y="161" transform="rotate(-90 35.2 161)">8</text>
<text x="40.3" y="161" transform="rotate(-90 40.3 161)">7</text>
<text x="45.4" y="161" transform="rotate(-90 45.4 161)">8</text>
<text x="50.5" y="161" transform="rotate(-90 50.5 161)">7</text>
<text x="55.5" y="161" transform="rotate(-90 55.5 161)">8</text>
<text x="60.6" y="161" transform="rotate(-90 60.6 161)">7</text>
<text x="65.7" y="161" transform="rotate(-90 65.7 161)">8</text>
<text x="91.8" y="157.1">13</text>
<text x="98.9" y="158.2">G</text>
<text x="106.1" y="158.2">QG</text>
<text x="106.2" y="160.8">QH</text>
<text x="114.1" y="157.1">6</text>
<text x="114.1" y="159.6">7</text>
<text x="181.9" y="157.1">9</text>
<text x="187.7" y="158.2">C</text>
<text x="93" y="162.2">8</text>
<text x="98.9" y="163.3">GND</text>
<text x="105.4" y="163.3">QH*</text>
<text x="114.1" y="162.2">9</text>
</g>
<g font-size="2.2" fill="#808080">
<text x="121.9" y="45.7">Z1</text>
<text x="121.9" y="43.2">Z4</text>
<text x="77" y="48.3">RCK</text>
<text x="121.9" y="48.3">Z2</text>
<text x="121.9" y="50.8">Z3</text>
<text x="86.4" y="104.1">RCK 12</text>
<text x="86.4" y="152.4">RCK 12</text>
</g>
<g font-size="2" fill="#808080">
<text x="87.9" y="33.7">TX</text>
<text x="229.9" y="31.1">GND</text>
<text x="229.9" y="33.7">P16</text>
<text x="87.7" y="36.2">RX</text>
<text x="128.3" y="38.7">RST</text>
<text x="229.9" y="41.3">P13</text>
<text x="229.9" y="38.7">P14</text>
<text x="229.9" y="36.2">P15</text>
<text x="84" y="43.8">SDA</text>
<text x="84.2" y="46.4">SCL</text>
<text x="229.9" y="46.4">P11</text>
<text x="229.9" y="43.8">P12</text>
<text x="83.2" y="51.4">LED1</text>
<text x="83.2" y="54">LED2</text>
<text x="123.2" y="54">SCK</text>
<text x="229.9" y="51.4">P9</text>
<text x="229.9" y="48.9">P10</text>
<text x="229.9" y="54">LED2</text>
<text x="49.9" y="59">BL</text>
<text x="123.2" y="56.5">MISO</text>
<text x="123.2" y="59">MOSI</text>
<text x="229.9" y="59">SCL</text>
<text x="229.9" y="56.5">LED1</text>
<text x="123.2" y="61.6">LED3</text>
<text x="229.9" y="64.1">RX</text>
<text x="229.9" y="61.6">SDA</text>
<text x="55.9" y="69.8">2N7002</text>
<text x="55.9" y="67.9">Q1</text>
<text x="135.3" y="71.7">P26</text>
<text x="229.9" y="71.7">P7</text>
<text x="229.9" y="69.2">P8</text>
<text x="229.9" y="66.7">TX</text>
<text x="135.3" y="74.3">P27</text>
<text x="135.3" y="76.8">P28</text>
<text x="229.9" y="76.8">P5</text>
<text x="229.9" y="74.3">P6</text>
<text x="135.3" y="79.4">P25</text>
<text x="135.3" y="81.9">P29</text>
<text x="174.3" y="79.4">P2</text>
<text x="174.3" y="81.9">P3</text>
<text x="229.9" y="81.9">P3</text>
<text x="229.9" y="79.4">P4</text>
<text x="135.3" y="87">P30</text>
<text x="135.3" y="89.5">P31</text>
<text x="135.3" y="84.4">P32</text>
<text x="174.3" y="87">P1</text>
<text x="174.3" y="84.4">P4</text>
<text x="174.3" y="89.5">P5</text>
<text x="229.9" y="87">P1</text>
<text x="229.9" y="84.4">P2</text>
<text x="73" y="92.1">MOSI</text>
<text x="174.3" y="94.6">P6</text>
<text x="174.3" y="92.1">P8</text>
<text x="73.8" y="97.1">SCK</text>
<text x="174.3" y="97.1">P7</text>
<text x="229.9" y="99.7">VCC</text>
<text x="229.9" y="107.3">P30</text>
<text x="229.9" y="104.8">P31</text>
<text x="229.9" y="102.2">P32</text>
<text x="229.9" y="109.8">P29</text>
<text x="229.9" y="112.4">P28</text>
<text x="135.3" y="120">P10</text>
<text x="229.9" y="120">P25</text>
<text x="229.9" y="117.5">P26</text>
<text x="229.9" y="114.9">P27</text>
<text x="135.3" y="125.1">P12</text>
<text x="135.4" y="122.5">P11</text>
<text x="229.9" y="122.5">BL</text>
<text x="229.9" y="125.1">RST</text>
<text x="135.3" y="130.2">P13</text>
<text x="136.2" y="127.6">P9</text>
<text x="173.3" y="127.6">P18</text>
<text x="173.3" y="130.2">P19</text>
<text x="229.9" y="127.6">SCK</text>
<text x="229.9" y="130.2">MISO</text>
<text x="135.3" y="135.2">P14</text>
<text x="135.3" y="137.8">P15</text>
<text x="135.3" y="132.7">P16</text>
<text x="173.3" y="135.2">P17</text>
<text x="173.3" y="132.7">P20</text>
<text x="173.3" y="137.8">P21</text>
<text x="229.9" y="137.8">P24</text>
<text x="229.9" y="135.2">LED3</text>
<text x="229.9" y="132.7">MOSI</text>
<text x="173.3" y="142.8">P22</text>
<text x="173.3" y="140.3">P24</text>
<text x="229.9" y="142.8">P22</text>
<text x="229.9" y="140.3">P23</text>
<text x="173.3" y="145.4">P23</text>
<text x="229.9" y="147.9">P20</text>
<text x="229.9" y="145.4">P21</text>
<text x="37.5" y="152.4" transform="rotate(-90 37.5 152.4)">VCC</text>
<text x="47.6" y="152.4" transform="rotate(-90 47.6 152.4)">VCC</text>
<text x="57.8" y="152.4" transform="rotate(-90 57.8 152.4)">VCC</text>
<text x="68" y="152.4" transform="rotate(-90 68 152.4)">VCC</text>
<text x="229.9" y="155.5">P17</text>
<text x="229.9" y="153">P18</text>
<text x="229.9" y="150.5">P19</text>
<text x="32.4" y="160.7" transform="rotate(-90 32.4 160.7)">VEE</text>
<text x="37.5" y="160.7" transform="rotate(-90 37.5 160.7)">GND</text>
<text x="42.6" y="160.7" transform="rotate(-90 42.6 160.7)">VEE</text>
<text x="47.6" y="160.7" transform="rotate(-90 47.6 160.7)">GND</text>
<text x="52.7" y="160.7" transform="rotate(-90 52.7 160.7)">VEE</text>
<text x="57.8" y="160.7" transform="rotate(-90 57.8 160.7)">GND</text>
<text x="62.9" y="160.7" transform="rotate(-90 62.9 160.7)">VEE</text>
<text x="68" y="160.7" transform="rotate(-90 68 160.7)">GND</text>
</g>
</svg>
